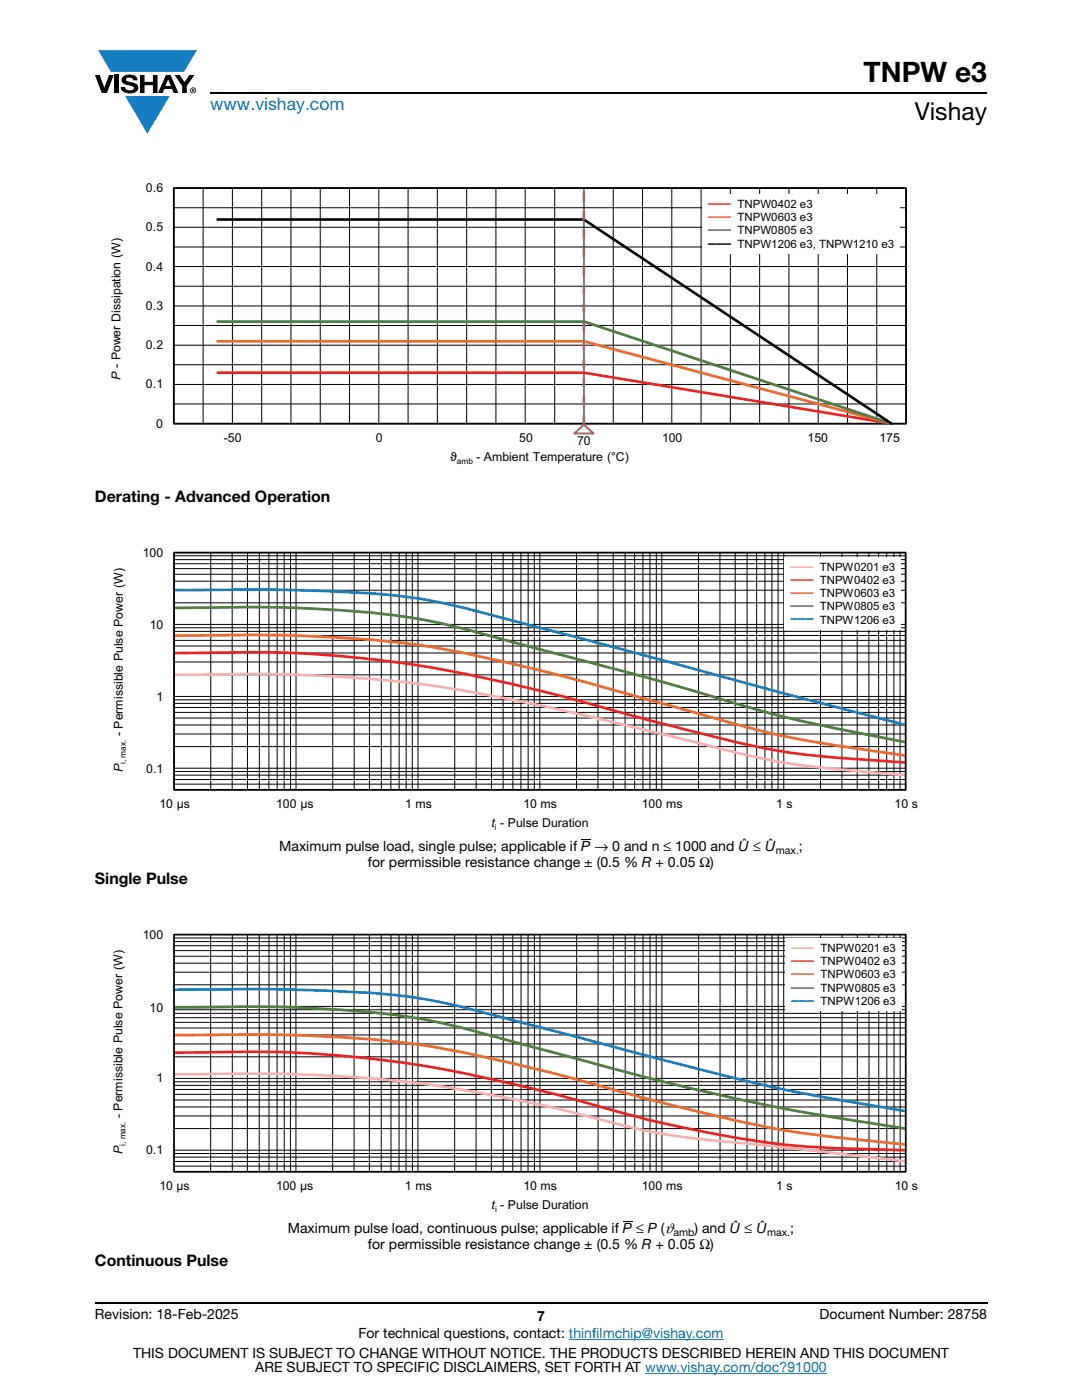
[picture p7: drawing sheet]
<svg xmlns="http://www.w3.org/2000/svg" width="216mm" height="279mm" viewBox="0 0 216 279" stroke-linecap="round" stroke-linejoin="round" font-family="sans-serif">
<g fill="#147fc3">
<path d="M19.6 10h19.7l-2.6 4.3h-1.1h-13.5z"/>
<path d="M25 19.2h8.9l-4.5 7.5z"/>
</g>
<g fill="#000">
<path d="M18.9 15h1l.9 2.5 1-2.5h.9l-1.4 3.6h-1zM22.9 15h.9v3.6h-.9zM24.6 15.3a2.1 2.1 0 0 1 2.8 .3l.1 .4h-.9a.79 .79 0 0 0-.7-.5 .79 .79 0 0 0-.8 .4l.3 .3 1 .2a1.08 1.08 0 0 1 1.2 1 1.08 1.08 0 0 1-1.1 1.2 1.73 1.73 0 0 1-2.4-1.2h.9a.96 .96 0 0 0 .8 .6 .96 .96 0 0 0 .9-.4 1.31 1.31 0 0 0-1.2-.6 1.03 1.03 0 0 1-1.1-.6 1.03 1.03 0 0 1 .2-1.1zM27.9 15h.9v1.3h1.7v-1.3h.9v3.6h-.9v-1.6h-1.7v1.6h-.9zM34.8 15h1.1l.9 1.4 1-1.4h1l-1.5 2.2v1.4h-.9v-1.4zM116 167.4h1.8v.1h-1.8zM124.3 243.6h1.8v.2h-1.8z"/>
<path d="M33.6 15.9l.5 1.3h-1.1zM33.1 15l-1.6 3.6h1l.3-.8h1.5l.3 .8h1l-1.6-3.6z"/>
<path d="M38.4 17.8h.2v.2h-.2zM38.3 17.7v.7h.1v-.3l.4 .3-.2-.3 .2-.2-.1-.2z"/>
<path d="M38.1 18a.46 .46 0 0 1 .9 0 .46 .46 0 0 1-.9 0zM37.9 18a.6 .6 0 0 0 1.2 0 .6 .6 0 0 0-1.2 0z"/>
</g>
<path d="M42 18.6h155M18.9 260h178.1" fill="none" stroke="#000" stroke-width=".36"/>
<path d="M113.5 267.3h30.9M128.7 274h36.3" fill="none" stroke="#007ec4" stroke-width=".2"/>
<g fill="none" stroke="#000" stroke-width=".2">
<path d="M34.7 37.5h146.1v47.1h-146.1zM40.5 37.5v47.1M46.4 37.5v47.1M52.2 37.5v47.1M58.1 37.5v47.1M63.9 37.5v47.1M69.7 37.5v47.1M75.6 37.5v47.1M81.4 37.5v47.1M87.3 37.5v47.1M93.1 37.5v47.1M99 37.5v47.1"/>
<path d="M104.8 37.5v47.1M110.7 37.5v47.1M116.5 37.5v47.1M122.4 37.5v47.1M128.2 37.5v47.1M134.1 37.5v47.1M139.9 37.5v47.1M145.7 37.5v47.1M151.6 37.5v47.1M157.4 37.5v47.1M163.3 37.5v47.1M169.1 37.5v47.1"/>
<path d="M174.9 37.5v47.1M34.7 57.1h146.1M34.7 49.3h146.1M34.7 41.5h146.1M34.7 53.2h146.1M34.7 45.4h146.1M34.7 72.8h146.1M34.7 65h146.1M34.7 76.7h146.1M34.7 68.9h146.1M34.7 61.1h146.1M34.7 80.6h146.1"/>
</g>
<path d="M34.7 37.5h146.1v47.1h-146.1z" fill="none" stroke="#000" stroke-width=".35"/>
<path d="M43.4 74.4h73.1l61.4 10.1" fill="none" stroke="#ee1f23" stroke-width=".53"/>
<path d="M43.4 68.1h73.1l61.4 16.4" fill="none" stroke="#f16b22" stroke-width=".53"/>
<path d="M43.4 64.2h73.1l61.4 20.3" fill="none" stroke="#4e823b" stroke-width=".53"/>
<path d="M43.4 43.8h73.1l61.4 40.7" fill="none" stroke="#040503" stroke-width=".53"/>
<path d="M116.5 84.5v-47" fill="none" stroke="#b9519f" stroke-width=".53" stroke-dasharray="1.6 2.1"/>
<path d="M114.6 86.5l1.9-1.8 1.9 1.8z" fill="none" stroke="#b9519f" stroke-width=".44"/>
<path d="M140.1 38.8h39.4v11.9h-39.4z" fill="#fff"/>
<g fill="none" stroke="#000" stroke-width=".2">
<path d="M34.7 110.9h146M34.7 111.7h146M34.7 112.5h146M34.7 113.5h146M34.7 114.6h146M34.7 116h146M34.7 117.8h146M42.1 110.3v47.3M46.3 110.3v47.3M49.4 110.3v47.3M51.7 110.3v47.3M53.7 110.3v47.3"/>
<path d="M55.3 110.3v47.3M56.7 110.3v47.3M58 110.3v47.3M59.1 110.3v47.3M66.4 110.3v47.3M70.7 110.3v47.3M73.7 110.3v47.3M76.1 110.3v47.3M78 110.3v47.3M79.6 110.3v47.3M81 110.3v47.3M82.3 110.3v47.3"/>
<path d="M83.4 110.3v47.3M90.7 110.3v47.3M95 110.3v47.3M98.1 110.3v47.3M100.4 110.3v47.3M102.3 110.3v47.3M103.9 110.3v47.3M105.4 110.3v47.3M106.6 110.3v47.3M107.7 110.3v47.3M115 110.3v47.3M119.3 110.3v47.3"/>
<path d="M122.4 110.3v47.3M124.7 110.3v47.3M126.6 110.3v47.3M128.3 110.3v47.3M129.7 110.3v47.3M131 110.3v47.3M132.1 110.3v47.3M139.4 110.3v47.3M143.7 110.3v47.3M146.7 110.3v47.3M149.1 110.3v47.3M151 110.3v47.3"/>
<path d="M152.6 110.3v47.3M154 110.3v47.3M155.3 110.3v47.3M156.4 110.3v47.3M163.7 110.3v47.3M168 110.3v47.3M171 110.3v47.3M173.4 110.3v47.3M175.3 110.3v47.3M176.9 110.3v47.3M178.4 110.3v47.3M179.6 110.3v47.3"/>
<path d="M34.7 120.3h146M34.7 125.3h146M34.7 126h146M34.7 126.8h146M34.7 127.8h146M34.7 128.9h146M34.7 130.3h146M34.7 132.1h146M34.7 134.7h146M34.7 139.7h146M34.7 124.6h146M34.7 139h146"/>
<path d="M34.7 157.6v-47.3h146v47.3M34.7 140.4h146M34.7 141.2h146M34.7 142.2h146M34.7 143.3h146M34.7 144.7h146M34.7 146.5h146M34.7 149h146M34.7 154h146M34.7 154.7h146M34.7 155.6h146M34.7 156.5h146"/>
<path d="M34.7 153.3h146"/>
</g>
<path d="M34.9 134.7a378.7 378.7 0 0 1 37.1 .6 279.5 279.5 0 0 1 43.8 7.3l16.3 3.9a402.8 402.8 0 0 0 24.3 5.7l8.9 1.2 15.3 1.3" fill="none" stroke="#f8adae" stroke-width=".53"/>
<path d="M34.9 130.3a316.7 316.7 0 0 1 30.7 .4 242 242 0 0 1 43.6 7.5l19.8 5.4a351.2 351.2 0 0 0 27.4 6.4l8.9 1.1 15.3 1.1" fill="none" stroke="#ee1f23" stroke-width=".53"/>
<path d="M34.9 126.9a382.4 382.4 0 0 1 37.1 .6 182.9 182.9 0 0 1 34.1 5.9l9.2 2.3 16.8 4.7a349.9 349.9 0 0 0 27.7 7.2l7.3 1.2 13.5 2" fill="none" stroke="#f16b22" stroke-width=".53"/>
<path d="M34.9 121.3a350.3 350.3 0 0 1 33.9 .5 128.2 128.2 0 0 1 31.3 5.7l21.3 5.7a830.7 830.7 0 0 1 30.4 8.6 431.4 431.4 0 0 0 28.8 6.3" fill="none" stroke="#4e823b" stroke-width=".53"/>
<path d="M34.9 117.8h1.6a395.2 395.2 0 0 1 42 1 148.1 148.1 0 0 1 24.7 5.3l19.7 5.2 33.5 9.1 24.2 6.2" fill="none" stroke="#147fc3" stroke-width=".53"/>
<path d="M156.5 111.2h23.3v14.5h-23.3z" fill="#fff"/>
<g fill="none" stroke="#000" stroke-width=".2">
<path d="M34.7 157.6h146M34.7 187.2h146M34.7 187.9h146M34.7 188.7h146M34.7 189.7h146M34.7 190.8h146M34.7 192.2h146M34.7 194h146M34.7 196.5h146M42 186.5v47.4M46.4 186.5v47.4M49.4 186.5v47.4"/>
<path d="M51.7 186.5v47.4M53.7 186.5v47.4M55.3 186.5v47.4M56.7 186.5v47.4M58 186.5v47.4M59.1 186.5v47.4M66.4 186.5v47.4M70.7 186.5v47.4M73.7 186.5v47.4M76.1 186.5v47.4M78 186.5v47.4M79.6 186.5v47.4"/>
<path d="M81 186.5v47.4M82.3 186.5v47.4M83.4 186.5v47.4M90.7 186.5v47.4M95 186.5v47.4M98 186.5v47.4M100.4 186.5v47.4M102.3 186.5v47.4M104 186.5v47.4M105.4 186.5v47.4M106.6 186.5v47.4M107.7 186.5v47.4"/>
<path d="M115.1 186.5v47.4M119.3 186.5v47.4M122.4 186.5v47.4M124.8 186.5v47.4M126.7 186.5v47.4M128.3 186.5v47.4M129.7 186.5v47.4M130.9 186.5v47.4M132.1 186.5v47.4M139.4 186.5v47.4M143.7 186.5v47.4M146.7 186.5v47.4"/>
<path d="M149.1 186.5v47.4M151 186.5v47.4M152.6 186.5v47.4M154.1 186.5v47.4M155.3 186.5v47.4M156.4 186.5v47.4M163.7 186.5v47.4M168 186.5v47.4M171.1 186.5v47.4M173.4 186.5v47.4M175.3 186.5v47.4M177 186.5v47.4"/>
<path d="M178.4 186.5v47.4M179.6 186.5v47.4M34.7 201.5h146M34.7 202.2h146M34.7 203.1h146M34.7 204h146M34.7 205.2h146M34.7 206.5h146M34.7 208.3h146M34.7 210.9h146M34.7 215.9h146M34.7 216.6h146"/>
<path d="M34.7 217.4h146M34.7 218.4h146M34.7 219.5h146M34.7 200.9h146M34.7 215.2h146M34.7 220.9h146M34.7 222.7h146M34.7 225.2h146M34.7 230.2h146M34.7 230.9h146M34.7 231.8h146M34.7 232.7h146"/>
<path d="M34.7 229.5h146"/>
</g>
<path d="M34.7 110.3h146v47.3h-146z" fill="none" stroke="#000" stroke-width=".35"/>
<path d="M34.9 214.4h1.6a322.2 322.2 0 0 1 48.5 2 334.8 334.8 0 0 1 41 8.6 170 170 0 0 0 25.5 3.5l29.1 3.3" fill="none" stroke="#f8adae" stroke-width=".53"/>
<path d="M34.9 210.1a318 318 0 0 1 30.6 .4 234.2 234.2 0 0 1 42.2 7.1l3.1 .8a345.7 345.7 0 0 0 27.8 7.1 168.4 168.4 0 0 0 37.2 3.9l4.8 .2" fill="none" stroke="#ee1f23" stroke-width=".53"/>
<path d="M34.9 206.6a380.4 380.4 0 0 1 37.1 .7 178.5 178.5 0 0 1 32.5 5.5l10.8 2.7a494.2 494.2 0 0 0 41.1 10.1l8.9 1.2 15.3 1.6" fill="none" stroke="#f16b22" stroke-width=".53"/>
<path d="M34.9 201.1a350.8 350.8 0 0 1 33.9 .5 128.8 128.8 0 0 1 31.3 5.7l15.2 4.1a472.1 472.1 0 0 0 65.3 13.8" fill="none" stroke="#4e823b" stroke-width=".53"/>
<path d="M34.9 197.5h1.6a395.7 395.7 0 0 1 42 1.1 148.2 148.2 0 0 1 24.7 5.2l30.4 8.1a375.1 375.1 0 0 0 47 9.8" fill="none" stroke="#147fc3" stroke-width=".53"/>
<path d="M156.6 187.3h23.3v14.5h-23.3z" fill="#fff"/>
<path d="M34.7 186.5h146v47.4h-146z" fill="none" stroke="#000" stroke-width=".35"/>
<text font-size="5.6" x="172.3" y="16.4">TNPW e3</text>
<text font-size="4.9" x="182.5" y="24">Vishay</text>
<text font-size="3.5" fill="#007ec4" x="42" y="21.9">www.vishay.com</text>
<g font-size="3.2">
<text x="18.9" y="100.2">Derating - Advanced Operation</text>
<text x="18.9" y="176.5">Single Pulse</text>
<text x="18.9" y="252.7">Continuous Pulse</text>
</g>
<g font-size="2.8">
<text x="55.7" y="169.9">Maximum pulse load, single pulse; applicable if P → 0 and n ≤ 1000 and U ≤ U</text>
<text x="73.4" y="173.1">for permissible resistance change ± (0.5 % R + 0.05 Ω)</text>
<text x="148.1" y="169.4">ˆ</text>
<text x="153.4" y="169.4">ˆ</text>
<text x="159.4" y="169.9">;</text>
<text x="146.4" y="245.6">ˆ</text>
<text x="151.7" y="245.6">ˆ</text>
<text x="57.4" y="246.1">Maximum pulse load, continuous pulse; applicable if P ≤ P (ϑ</text>
<text x="73.4" y="249.3">for permissible resistance change ± (0.5 % R + 0.05 Ω)</text>
<text x="138.6" y="246.1">) and U ≤ U</text>
<text x="157.7" y="246.1">;</text>
<text x="18.9" y="263.3">Revision: 18-Feb-2025</text>
<text x="107.2" y="263.6">7</text>
<text x="163.6" y="263.3">Document Number: 28758</text>
<text x="71.5" y="267.1">For technical questions, contact: thinfilmchip@vishay.com</text>
<text x="26.5" y="271">THIS DOCUMENT IS SUBJECT TO CHANGE WITHOUT NOTICE. THE PRODUCTS DESCRIBED HEREIN AND THIS DOCUMENT</text>
<text x="50.9" y="273.8">ARE SUBJECT TO SPECIFIC DISCLAIMERS, SET FORTH AT www.vishay.com/doc?91000</text>
</g>
<g font-size="2.5">
<text x="29.1" y="38.3">0.6</text>
<text x="29.1" y="46.2">0.5</text>
<text x="29.1" y="54">0.4</text>
<text x="29.1" y="61.8">0.3</text>
<text x="29.1" y="69.7">0.2</text>
<text x="24" y="75.8" transform="rotate(-90 24 75.8)">P - Power Dissipation (W)</text>
<text x="29.1" y="77.5">0.1</text>
<text x="31.2" y="85.3">0</text>
<text x="44.7" y="88.2">-50</text>
<text x="75" y="88.2">0</text>
<text x="103.6" y="88.2">50</text>
<text x="115.2" y="88.9">70</text>
<text x="132.1" y="88.2">100</text>
<text x="161.2" y="88.3">150</text>
<text x="175.5" y="88.3">175</text>
<text x="89.8" y="92">ϑ</text>
<text x="95.1" y="92">- Ambient Temperature (°C)</text>
<text x="28.5" y="111.1">100</text>
<text x="29.9" y="125.6">10</text>
<text x="31.2" y="139.9">1</text>
<text x="24.5" y="146.9" transform="rotate(-90 24.5 146.9)">- Permissible Pulse Power (W)</text>
<text x="24.5" y="154.1" transform="rotate(-90 24.5 154.1)">P</text>
<text x="29.2" y="154.2">0.1</text>
<text x="31.8" y="161.3">10 μs</text>
<text x="55.1" y="161.3">100 μs</text>
<text x="80.8" y="161.3">1 ms</text>
<text x="104.4" y="161.3">10 ms</text>
<text x="128.1" y="161.3">100 ms</text>
<text x="154.9" y="161.3">1 s</text>
<text x="178.5" y="161.3">10 s</text>
<text x="98.1" y="165.1">t - Pulse Duration</text>
<text x="28.5" y="187.3">100</text>
<text x="29.9" y="201.9">10</text>
<text x="31.2" y="216">1</text>
<text x="24.5" y="223.1" transform="rotate(-90 24.5 223.1)">- Permissible Pulse Power (W)</text>
<text x="24.5" y="230.3" transform="rotate(-90 24.5 230.3)">P</text>
<text x="29.2" y="230.3">0.1</text>
<text x="31.8" y="237.5">10 μs</text>
<text x="55.1" y="237.5">100 μs</text>
<text x="80.8" y="237.5">1 ms</text>
<text x="104.4" y="237.5">10 ms</text>
<text x="128.1" y="237.5">100 ms</text>
<text x="154.9" y="237.5">1 s</text>
<text x="178.5" y="237.5">10 s</text>
<text x="98.1" y="241.3">t - Pulse Duration</text>
</g>
<g font-size="2.3">
<text x="147.2" y="41.5">TNPW0402 e3</text>
<text x="147.2" y="46.8">TNPW0805 e3</text>
<text x="147.2" y="44.1">TNPW0603 e3</text>
<text x="147.2" y="49.4">TNPW1206 e3, TNPW1210 e3</text>
<text x="163.6" y="113.9">TNPW0201 e3</text>
<text x="163.6" y="116.5">TNPW0402 e3</text>
<text x="163.6" y="119.1">TNPW0603 e3</text>
<text x="163.6" y="121.8">TNPW0805 e3</text>
<text x="163.6" y="124.4">TNPW1206 e3</text>
<text x="163.7" y="190">TNPW0201 e3</text>
<text x="163.7" y="192.6">TNPW0402 e3</text>
<text x="163.7" y="195.3">TNPW0603 e3</text>
<text x="163.7" y="197.9">TNPW0805 e3</text>
<text x="163.7" y="200.6">TNPW1206 e3</text>
</g>
<g font-size="2.1">
<text x="154.8" y="170.4">max.</text>
<text x="134.4" y="246.6">amb</text>
<text x="153.1" y="246.6">max.</text>
</g>
<g font-size="1.7">
<text x="91.2" y="92.6">amb</text>
<text x="25.1" y="152.4" transform="rotate(-90 25.1 152.4)">i, max.</text>
<text x="98.7" y="165.7">i</text>
<text x="25.1" y="228.7" transform="rotate(-90 25.1 228.7)">i, max.</text>
<text x="98.8" y="241.9">i</text>
</g>
<g font-size="1.5" fill="#ee1f23">
<text x="141.3" y="41.1">▬▬▬</text>
<text x="157.7" y="116.1">▬▬▬</text>
<text x="157.9" y="192.2">▬▬▬</text>
</g>
<g font-size="1.5" fill="#f16b22">
<text x="141.3" y="43.7">▬▬▬</text>
<text x="157.7" y="118.7">▬▬▬</text>
<text x="157.9" y="194.8">▬▬▬</text>
</g>
<g font-size="1.5" fill="#4e823b">
<text x="141.3" y="46.3">▬▬▬</text>
<text x="157.7" y="121.4">▬▬▬</text>
<text x="157.9" y="197.5">▬▬▬</text>
</g>
<text font-size="1.5" fill="#040503" x="141.3" y="49">▬▬▬</text>
<g font-size="1.5" fill="#f8adae">
<text x="157.7" y="113.5">▬▬▬</text>
<text x="157.9" y="189.6">▬▬▬</text>
</g>
<g font-size="1.5" fill="#147fc3">
<text x="157.7" y="124">▬▬▬</text>
<text x="157.9" y="200.1">▬▬▬</text>
</g>
</svg>
